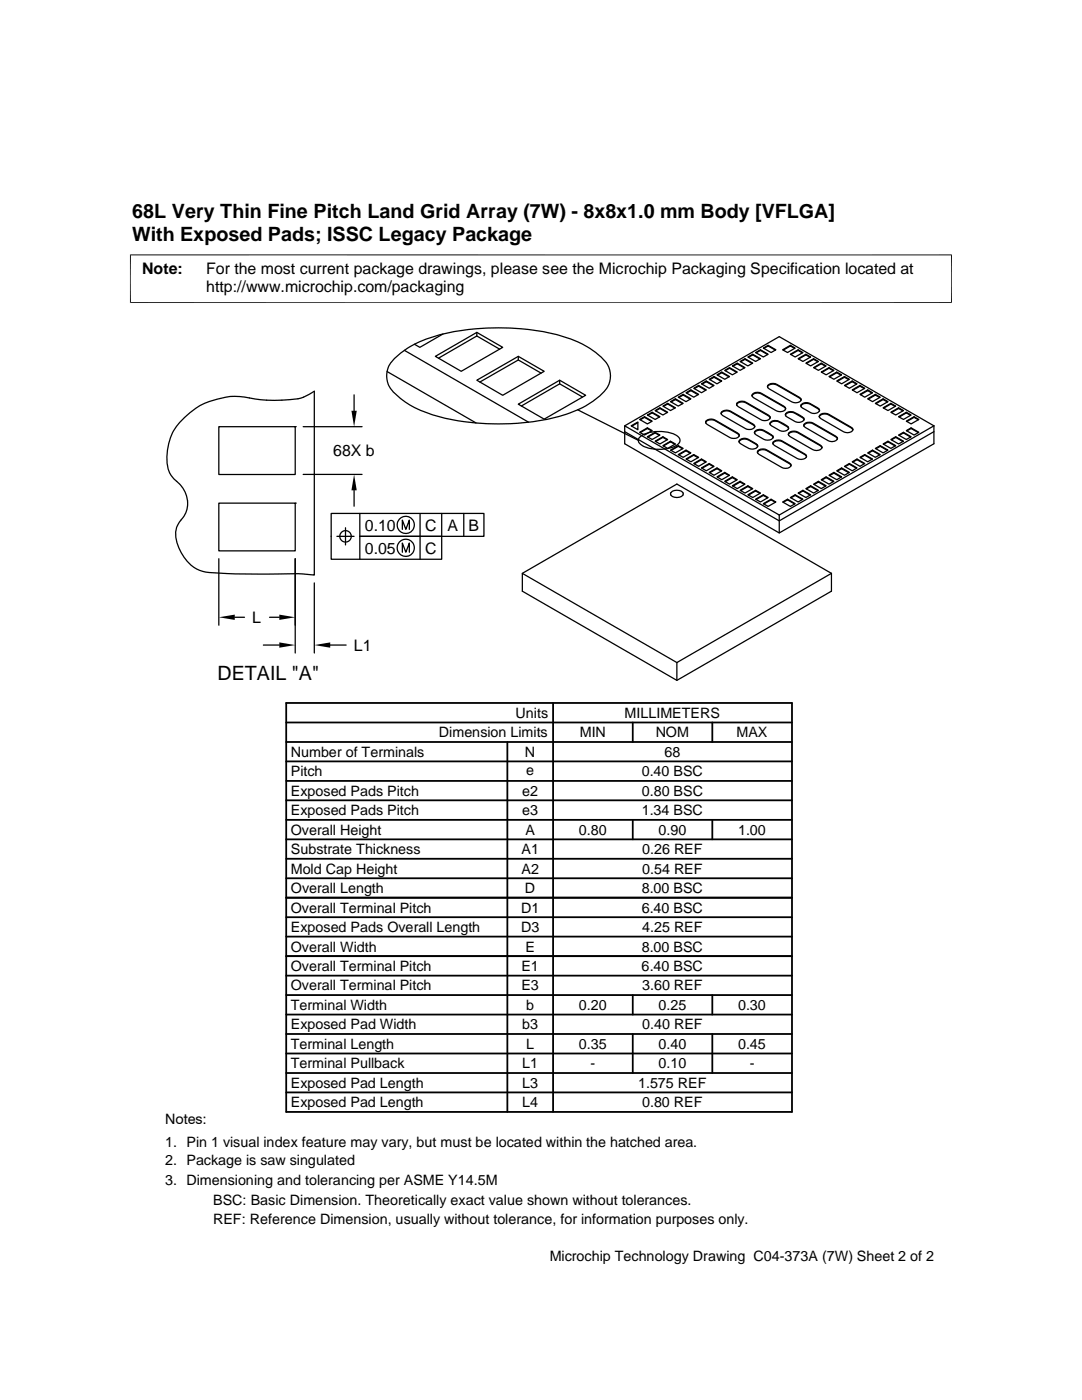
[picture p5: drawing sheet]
<svg xmlns="http://www.w3.org/2000/svg" width="216mm" height="279mm" viewBox="0 0 216 279" stroke-linecap="round" stroke-linejoin="round" font-family="sans-serif">
<g fill="none" stroke="#000" stroke-width=".25">
<path d="M70.7 78.8v3.2M77.2 74.1l17.8 10.3M78.7 71.6a21.8 21.8 0 0 1 12-5.4 46.9 46.9 0 0 1 23.6 1.6 15.2 15.2 0 0 1 6.9 5 4.8 4.8 0 0 1-1.5 6.2 22.6 22.6 0 0 1-11.4 4.8 47 47 0 0 1-23.7-1.6 15.2 15.2 0 0 1-6.8-4.9 4.6 4.6 0 0 1 .9-5.7zM80.7 69.9l24.8 14.4M86.9 71.1l8.2-4.8 5.2 3-8.3 4.8zM88.4 66.7l-4.6 2.6-1.1-.6M95.1 75.9l8.3-4.8 5.2 3-8.3 4.8zM95.1 66.3v.8M99.7 69.7l-4.6-2.6-7.6 4.4M103.4 71.1v.7M108 74.5l-4.6-2.7-7.6 4.4M111.7 75.9v.7"/>
<path d="M116.2 79.2l-4.5-2.6-7.7 4.4M134.8 79.6v.1M135.3 79.3l1-.6 1.6 .9-1 .6zM135.5 79.3l.8-.5 1.4 .9M136.3 78.7v.1M136.9 78.4l1-.6 1.5 .9-1 .6zM137 78.4l.9-.4 1.4 .8M137.9 77.8v.2M138.4 77.5l1-.6 1.5 .9-.9 .6zM138.6 77.6l.8-.5 1.4 .8M139.4 76.9v.2M140 76.6l.9-.6 1.6 .9-1 .6z"/>
<path d="M140.1 76.7l.8-.5 1.5 .8M140.9 76v.2M141.5 75.7l1-.6 1.5 .9-.9 .6zM141.6 75.8l.9-.5 1.4 .8M142.5 75.1v.2M143.1 74.8l.9-.5 1.6 .8-1 .6zM143.2 74.9l.8-.5 1.5 .8M144 74.3v.1M144.6 73.9l1-.5 1.5 .9-1 .5zM144.7 74l.9-.5 1.4 .8M145.6 73.4v.1M146.1 73l1-.5 1.6 .9-1 .5z"/>
<path d="M146.3 73.1l.8-.5 1.4 .8M147.1 72.5v.1M147.7 72.1l1-.5 1.5 .9-1 .5zM147.8 72.2l.9-.5 1.4 .8M148.7 71.6v.1M149.2 71.2l1-.5 1.5 .9-.9 .5zM149.4 71.3l.8-.5 1.4 .8M150.1 79a1.34 1.34 0 0 1 1.8-.4l4.5 2.6 .4 .4M150.1 78.7a1.42 1.42 0 0 1 1.8-.2l4.5 2.6 .4 .4a1.18 1.18 0 0 1-1.9 .5l-4.5-2.6-.3-.4zM150.2 70.7v.1M150.8 70.4l.9-.6 1.6 .9-1 .5zM150.9 70.4l.8-.5 1.5 .9"/>
<path d="M151.7 69.8v.1M152.3 69.5l1-.6 1.5 .9-.9 .6zM152.4 69.5l.9-.5 1.4 .9M153.1 77.2a1.37 1.37 0 0 1 1.9-.4l4.5 2.6 .4 .4M153.2 76.9a1.46 1.46 0 0 1 1.8-.2l4.5 2.6 .4 .5a1.18 1.18 0 0 1-1.9 .4l-4.5-2.6-.3-.3zM153.3 68.9v.1M156.2 69.8l1.5-.9 1 .6-1.6 .9zM157.7 68.9v.1M157.7 70.7l1.6-.9 .9 .6-1.5 .8zM158.6 69.5l-.9-.5-1.4 .9M159.3 69.8v.1M159.3 71.6l1.5-.9 1 .5-1.6 .9z"/>
<path d="M160.1 70.4l-.8-.5-1.5 .9M160.8 70.7v.1M160.8 72.5l1.5-.9 1 .5-1.5 .9zM161.6 71.3l-.8-.5-1.4 .8M162.3 71.6v.1M162.3 73.4l1.6-.9 .9 .5-1.5 .9zM163.2 72.2l-.9-.5-1.4 .8M163.9 72.5v.1M163.9 74.3l1.5-.9 1 .5-1.6 .9zM164.7 73.1l-.8-.5-1.4 .8M165.4 73.4v.1M165.4 75.1l1.6-.8 .9 .5-1.5 .9z"/>
<path d="M166.3 74l-.9-.5-1.4 .8M167 74.3v.1M167 76l1.5-.9 1 .6-1.6 .9zM167.8 74.9l-.8-.5-1.5 .8M168.5 75.1v.2M168.5 76.9l1.6-.9 .9 .6-1.5 .9zM169.4 75.8l-.9-.5-1.4 .8M170.1 76v.2M170.1 77.8l1.5-.9 1 .6-1.6 .9zM170.9 76.7l-.8-.5-1.5 .8M171.6 76.9v.2M171.6 78.7l1.5-.9 1 .6-1.5 .9z"/>
<path d="M172.4 77.6l-.8-.5-1.4 .8M173.1 77.8v.2M173.1 79.6l1.6-.9 .9 .6-1.5 .9zM174 78.4l-.9-.4-1.4 .8M174.7 78.7v.1M175.5 79.3l-.8-.5-1.5 .9M176.2 79.6v.1M36.8 83.3a14.6 14.6 0 0 1 12-4.1 27 27 0 0 0 11.8 .1l2.1-1.2v36.7a48.7 48.7 0 0 0-9.4-.2l-6.4-.1a25.9 25.9 0 0 1-6.5-.5 8.2 8.2 0 0 1-5.3-8.4 7.3 7.3 0 0 1 1.7-2.8 5.6 5.6 0 0 0-2.1-7.2 6 6 0 0 1-1.4-5.1 10 10 0 0 1 3.5-7.2zM43.7 85.2h15.2v9.5h-15.2zM58.9 85.2h.1M60.5 94.7h11.7M60.5 85.2h11.7"/>
<path d="M70.7 97.9v3.1M103.4 80.7l8.3-4.8 5.2 3-8.3 4.8zM115.3 81.8l12.1 6.1M124.7 86.1l30.8 17.8 30.9-17.8M125.9 85l1.4-.8v1.6zM127.3 84.3l-1.3 .8M127.6 83.7l1-.5 1.5 .9-.9 .5zM127.6 86.3l1.6-.9 .9 .5-1.5 .9zM127.7 83.8l.9-.5 1.4 .8M127.9 87a7.8 7.8 0 0 1 7-.1l.6 .4a.84 .84 0 0 1 0 1.2 6.9 6.9 0 0 1-6.1 .9 2.28 2.28 0 0 1-2-1.5v-.3zM128.6 83.2v.1M129.2 82.8l.9-.5 1.6 .9-1 .5z"/>
<path d="M129.2 87.2l1.5-.9 1 .5-1.6 .9zM129.2 85.4v.1M129.3 82.9l.8-.5 1.5 .8M130 86l-.8-.5-1.5 .8M130.1 82.3v.1M130.7 81.9l1-.5 1.5 .9-.9 .5zM130.7 88.1l1.6-.9 .9 .5-1.5 .9zM130.7 86.3v.1M130.8 82l.9-.5 1.4 .8M131.6 86.9l-.9-.5-1.4 .8M131.7 81.4v.1M132.3 81l.9-.5 1.6 .9-1 .5z"/>
<path d="M132.3 88.9l1.5-.8 1 .5-1.6 .9zM132.3 87.2v.1M132.4 81.1l.8-.5 1.5 .8M133.1 87.8l-.8-.5-1.5 .8M133.2 80.5v.1M133.8 80.2l1-.6 1.5 .9-1 .5zM133.8 89.8l1.5-.9 1 .6-1.5 .9zM133.8 88.1v.1M133.9 98.3a1.52 1.52 0 0 1 2.4 .3 1.46 1.46 0 0 1-2.5 0zM133.9 80.2l.9-.5 1.4 .9M134.7 88.7l-.9-.5-1.4 .8M135.3 90.7l1.6-.9 1 .6-1.6 .9z"/>
<path d="M135.3 88.9v.2M136.2 89.6l-.9-.5-1.4 .8M136.9 91.6l1.5-.9 1 .6-1.5 .9zM136.9 89.8v.2M137.7 90.5l-.8-.5-1.4 .8M138.4 92.5l1.6-.9 .9 .6-1.5 .9zM138.4 90.7v.1M139.3 91.4l-.9-.6-1.4 .9M140 93.4l1.5-.9 1 .6-1.6 .9zM140 91.6v.1M140.8 84.3a1.37 1.37 0 0 1 1.9-.4l4.5 2.7 .3 .4M140.8 92.2l-.8-.5-1.4 .9"/>
<path d="M140.9 84.1a1.5 1.5 0 0 1 1.8-.3l4.5 2.6 .3 .5a1.09 1.09 0 0 1-1.5 .6l-4.9-2.8-.3-.3zM141.5 94.3l1.6-.9 .9 .6-1.5 .8zM141.5 92.5v.1M142.4 93.1l-.9-.5-1.4 .9M143.1 95.2l1.5-.9 1 .5-1.6 .9zM143.1 93.4v.1M143.9 82.5a1.37 1.37 0 0 1 1.9-.3l4.5 2.6 .3 .4M143.9 94l-.8-.5-1.5 .8M144 82.3a1.55 1.55 0 0 1 1.8-.3l4.5 2.6 .2 .3 .1 .3a1.36 1.36 0 0 1-1.9 .3l-4.5-2.6-.3-.3zM144.6 96.1l1.5-.9 1 .5-1.5 .9zM144.6 94.3v.1M145.5 94.9l-.9-.5-1.4 .9"/>
<path d="M146.1 96.9l1.6-.8 1 .5-1.6 .9zM146.1 95.2v.1M147 80.8a1.34 1.34 0 0 1 1.8-.4l4.6 2.6 .3 .4M147 95.8l-.9-.5-1.4 .8M147 80.5a1.42 1.42 0 0 1 1.8-.2l4.6 2.6 .3 .4a1.18 1.18 0 0 1-1.9 .5l-4.5-2.6-.3-.4zM147.5 88.2a1.37 1.37 0 0 1 1.8-.4l1.6 .9 .3 .4M147.5 87.9a1.69 1.69 0 0 1 2.4 .1l1 .6 .3 .3v.2a1.63 1.63 0 0 1-2.4 .1l-1.3-.9zM147.7 97.9l1.5-1 1 .6-1.5 .9zM147.7 96.1v.1M148.5 96.7l-.8-.5-1.4 .8M149.2 98.7l1.6-.8 .9 .5-1.5 .9zM149.2 96.9v.2"/>
<path d="M150.1 97.6l-.9-.5-1.4 .8M150.6 86.4a1.34 1.34 0 0 1 1.8-.4l1.5 .9 .4 .4M150.6 86.1a2.11 2.11 0 0 1 2.9 .4l.7 .5 .1 .2a1.09 1.09 0 0 1-1.6 .6l-1.8-1-.3-.4zM150.8 99.6l1.5-.9 1 .6-1.6 .9zM150.8 97.9v.1M151.2 90.3a1.34 1.34 0 0 1 1.8-.4l4.5 2.6 .3 .4M151.2 90a1.42 1.42 0 0 1 1.8-.2l4.5 2.6 .3 .4a1.18 1.18 0 0 1-1.8 .5l-4.6-2.6-.2-.4zM151.6 98.5l-.8-.5-1.4 .8M152.3 98.7v.2M153.2 99.4l-.9-.5-1.4 .8M153.6 84.6a1.32 1.32 0 0 1 1.9-.4l1.5 .9 .4 .4M153.7 84.3a2.12 2.12 0 0 1 2.8 .4l.8 .5v.4a1.6 1.6 0 0 1-2.4 0l-1.2-.8z"/>
<path d="M153.9 99.6v.2M154.2 88.5a1.37 1.37 0 0 1 1.9-.4l4.5 2.6 .3 .4M154.3 88.2a1.46 1.46 0 0 1 1.8-.2l4.5 2.6 .3 .2v.4a1.42 1.42 0 0 1-1.8 .3l-4.6-2.6-.3-.3zM156.7 82.8a1.35 1.35 0 0 1 1.9-.3l1.5 .9 .3 .3M156.8 82.6a2.14 2.14 0 0 1 2.8 .3l.8 .5v.4a1.6 1.6 0 0 1-2.4 0l-1.2-.8zM157.1 99.6v.2M157.3 86.7a1.37 1.37 0 0 1 1.9-.3l4.5 2.6 .3 .3M157.4 86.4a1.5 1.5 0 0 1 1.8-.2l4.5 2.6 .3 .4v.2a1.42 1.42 0 0 1-1.8 .3l-4.6-2.6-.3-.3zM157.7 99.3l1-.6 1.5 .9-.9 .6zM157.8 99.4l.9-.5 1.4 .8M158.7 98.7v.2M159.3 98.4l.9-.5 1.6 .8-1 .6z"/>
<path d="M159.4 98.5l.8-.5 1.4 .8M159.8 81a1.37 1.37 0 0 1 1.9-.3l1.5 .9 .3 .3M159.9 80.8a1.68 1.68 0 0 1 2.3 0l1 .6 .3 .4v.2a1.59 1.59 0 0 1-2.4 0l-1.2-.8zM160.2 97.9v.1M160.4 85a1.29 1.29 0 0 1 1.8-.4l4.6 2.6 .3 .4M160.5 84.7a1.45 1.45 0 0 1 1.7-.3l4.6 2.7 .3 .3v.2a1.39 1.39 0 0 1-1.9 .3l-4.5-2.6-.3-.3zM160.8 97.5l1-.6 1.5 1-1 .5zM160.9 97.6l.9-.5 1.4 .8M161.8 96.9v.2M162.3 96.6l1-.5 1.5 .8-.9 .6zM162.5 96.7l.8-.5 1.4 .8M163.3 96.1v.1"/>
<path d="M163.5 83.2a1.35 1.35 0 0 1 1.8-.4l4.6 2.6 .3 .4M163.6 82.9a1.45 1.45 0 0 1 1.7-.2l4.6 2.6 .3 .4a1.18 1.18 0 0 1-1.9 .5l-4.5-2.7-.3-.3zM163.9 95.7l.9-.5 1.6 .9-1 .5zM164 95.8l.8-.5 1.5 .8M164.8 95.2v.1M165.4 94.8l1-.5 1.5 .9-.9 .5zM165.5 94.9l.9-.5 1.4 .9M166.4 94.3v.1M167 94l.9-.6 1.6 .9-1 .5zM167.1 94l.8-.5 1.5 .8M167.9 93.4v.1M168.5 93.1l1-.6 1.5 .9-.9 .6z"/>
<path d="M168.6 93.1l.9-.5 1.4 .9M169.5 92.5v.1M170.1 92.2l.9-.6 1.6 .9-1 .6zM170.2 92.2l.8-.5 1.4 .9M171 91.6v.1M171.6 91.3l1-.6 1.5 .9-1 .6zM171.7 91.4l.9-.6 1.4 .9M172.6 90.7v.1M173.1 90.4l1-.6 1.5 .9-.9 .6zM173.2 90.5l.9-.5 1.4 .8M174.1 89.8v.2M174.7 89.5l.9-.6 1.6 .9-1 .6z"/>
<path d="M174.7 80.5l1.5-.9 1 .6-1.6 .8zM174.8 89.6l.8-.5 1.5 .8M175.6 88.9v.2M176.2 88.6l1-.5 1.5 .8-.9 .6zM176.2 81.4l1.6-.9 .9 .5-1.5 .9zM176.3 88.7l.9-.5 1.4 .8M177.1 80.2l-.9-.5-1.4 .9M177.2 88.1v.1M177.8 87.7l.9-.5 1.6 .9-1 .5zM177.8 82.3l1.5-.9 1 .5-1.6 .9zM177.8 80.5v.1M177.9 87.8l.8-.5 1.4 .8"/>
<path d="M178.6 81.1l-.8-.5-1.5 .8M178.7 87.2v.1M179.3 83.2l1.5-.9 1 .5-1.5 .9zM179.3 86.8l1-.5 1.5 .9-1 .5zM179.3 81.4v.1M179.4 86.9l.9-.5 1.4 .8M180.1 82l-.8-.5-1.4 .8M180.3 86.3v.1M180.8 84.1l1.6-.9 .9 .5-1.5 .9zM180.8 85.9l1-.5 1.5 .9-.9 .5zM180.8 82.3v.1M181 86l.8-.5 1.4 .8"/>
<path d="M181.7 82.9l-.9-.5-1.4 .8M181.8 85.4v.1M182.4 83.2v.1M183.2 83.8l-.8-.5-1.4 .8M186.4 85l-30.9-17.8-30.8 17.8M186.4 85v3.6l-30.9 17.8-30.8-17.8v-3.6l30.8 17.8M186.4 85l-30.9 17.8M43.7 100.4h15.2v9.5h-15.2zM43.7 111.5v13.3M58.9 100.4h.1M58.9 111.5v18.8M62.7 116.3v14"/>
<path d="M67.2 107h3.5M68.9 105.3v3.5M71.8 102.5v4.5h16.3v4.6h-22v-9.1h30.5v4.5h-24.8v4.6M80.3 105.6v-1.8l.7 1.8 .7-1.8v1.8M80.3 110.2v-1.8l.7 1.8 .7-1.8v1.8M83.8 102.5v9.1M88.1 102.5v4.5M92.5 102.5v4.5M104.2 114.4l30.9-17.8 30.8 17.8M152.3 100.5l1.6-.9 .9 .6-1.5 .9zM154.7 100.2l-.8-.4-1.5 .8M155.5 102.8v3.6"/>
<path d="M156.2 100.2l.9-.6 1.6 .9-1 .6zM156.3 100.2l.8-.4 1.5 .8M165.9 114.4v3.6l-30.8 17.8-30.9-17.8v-3.6l30.9 17.8M165.9 114.4l-30.8 17.8M46.8 123.2h2M52.6 128.7h3.1M53.8 123.2h1.9M65.9 128.7h3.2M135.1 132.2v3.6"/>
<circle cx="68.9" cy="107" r="1.14"/>
<circle cx="81" cy="109.3" r="1.71"/>
<circle cx="81" cy="104.8" r="1.71"/>
</g>
<path d="M26 50.8v9.7M189.9 50.8v9.7M189.9 50.9h-164M25.9 60.4h164" fill="none" stroke="#000" stroke-width=".2"/>
<path d="M70.7 94.7l.5 3.2h-1.1zM70.1 82h1.1l-.5 3.2zM43.7 123.2l3.1-.5v1zM55.7 122.7l3.2 .5-3.2 .5zM55.7 128.2l3.2 .5-3.2 .6zM62.7 128.7l3.2-.5v1.1z" fill="#000"/>
<g fill="none" stroke="#000" stroke-width=".36">
<path d="M57.1 155.9h100.9M57.1 152h100.9M57.1 148.1h100.9M57.1 144.2h100.9M57.1 140.3h100.9v81.6h-100.9zM57.1 159.7h100.9M101.2 148.1v73.8M110.4 140.3v81.6M126.3 144.2v3.9M142.1 144.2v3.9M57.1 167.5h100.9M57.1 175.3h100.9"/>
<path d="M57.1 171.4h100.9M57.1 179.2h100.9M57.1 163.6h100.9M126.3 163.6v3.9M142.1 163.6v3.9M57.1 194.7h100.9M57.1 186.9h100.9M57.1 183h100.9M57.1 190.8h100.9M57.1 198.6h100.9M126.3 198.6v3.9M142.1 198.6v3.9"/>
<path d="M57.1 206.4h100.9M57.1 218h100.9M57.1 210.2h100.9M57.1 214.1h100.9M57.1 202.5h100.9M126.3 206.4v7.7M142.1 206.4v7.7"/>
</g>
<g font-size="3.9">
<text x="26.4" y="43.5">68L Very Thin Fine Pitch Land Grid Array (7W) - 8x8x1.0 mm Body [VFLGA]</text>
<text x="26.4" y="48">With Exposed Pads; ISSC Legacy Package</text>
<text x="43.4" y="135.7">DETAIL &quot;A&quot;</text>
</g>
<g font-size="3.2">
<text x="28.4" y="54.6">Note:</text>
<text x="41.1" y="54.6">For the most current package drawings, please see the Microchip Packaging Specification located at</text>
<text x="41.1" y="58.3">http://www.microchip.com/packaging</text>
<text x="66.5" y="91">68X b</text>
<text x="72.8" y="105.9">0.10</text>
<text x="84.8" y="105.9">C</text>
<text x="89.3" y="105.9">A</text>
<text x="93.5" y="105.9">B</text>
<text x="72.8" y="110.5">0.05</text>
<text x="84.8" y="110.5">C</text>
<text x="50.3" y="124.3">L</text>
<text x="70.6" y="129.9">L1</text>
</g>
<g font-size="2.9">
<text x="102.9" y="143.3">Units</text>
<text x="124.6" y="143.3">MILLIMETERS</text>
<text x="87.6" y="147.2">Dimension Limits</text>
<text x="115.7" y="147.2">MIN</text>
<text x="130.8" y="147.2">NOM</text>
<text x="147" y="147.2">MAX</text>
<text x="58" y="151">Number of Terminals</text>
<text x="58" y="154.9">Pitch</text>
<text x="104.8" y="151">N</text>
<text x="105" y="154.6">e</text>
<text x="128" y="154.9">0.40 BSC</text>
<text x="132.6" y="151">68</text>
<text x="58" y="158.8">Exposed Pads Pitch</text>
<text x="104.2" y="158.8">e2</text>
<text x="128.1" y="158.8">0.80 BSC</text>
<text x="58" y="166.6">Overall Height</text>
<text x="58" y="162.7">Exposed Pads Pitch</text>
<text x="104.2" y="162.7">e3</text>
<text x="104.8" y="166.6">A</text>
<text x="115.5" y="166.6">0.80</text>
<text x="128" y="162.7">1.34 BSC</text>
<text x="131.4" y="166.6">0.90</text>
<text x="147.3" y="166.6">1.00</text>
<text x="58" y="170.5">Substrate Thickness</text>
<text x="104.1" y="170.5">A1</text>
<text x="128.1" y="170.5">0.26 REF</text>
<text x="58" y="178.2">Overall Length</text>
<text x="58" y="174.4">Mold Cap Height</text>
<text x="104.1" y="174.4">A2</text>
<text x="104.8" y="178.2">D</text>
<text x="128" y="178.2">8.00 BSC</text>
<text x="128.1" y="174.4">0.54 REF</text>
<text x="58" y="182.1">Overall Terminal Pitch</text>
<text x="104" y="182.1">D1</text>
<text x="128" y="182.1">6.40 BSC</text>
<text x="58" y="186">Exposed Pads Overall Length</text>
<text x="58" y="189.9">Overall Width</text>
<text x="104" y="186">D3</text>
<text x="104.8" y="189.9">E</text>
<text x="128" y="189.9">8.00 BSC</text>
<text x="128.1" y="186">4.25 REF</text>
<text x="58" y="193.8">Overall Terminal Pitch</text>
<text x="58" y="197.7">Overall Terminal Pitch</text>
<text x="104" y="193.8">E1</text>
<text x="104" y="197.7">E3</text>
<text x="128" y="193.8">6.40 BSC</text>
<text x="128.1" y="197.7">3.60 REF</text>
<text x="58" y="201.6">Terminal Width</text>
<text x="105" y="201.5">b</text>
<text x="115.5" y="201.6">0.20</text>
<text x="131.4" y="201.6">0.25</text>
<text x="147.3" y="201.6">0.30</text>
<text x="58" y="205.4">Exposed Pad Width</text>
<text x="58" y="209.3">Terminal Length</text>
<text x="104.2" y="205.4">b3</text>
<text x="105" y="209.3">L</text>
<text x="115.5" y="209.3">0.35</text>
<text x="128.1" y="205.4">0.40 REF</text>
<text x="131.4" y="209.3">0.40</text>
<text x="147.3" y="209.3">0.45</text>
<text x="58" y="213.2">Terminal Pullback</text>
<text x="104.2" y="213.2">L1</text>
<text x="117.8" y="213.2">-</text>
<text x="131.4" y="213.2">0.10</text>
<text x="149.6" y="213.2">-</text>
<text x="58" y="217.1">Exposed Pad Length</text>
<text x="58" y="221">Exposed Pad Length</text>
<text x="104.2" y="221">L4</text>
<text x="104.2" y="217.1">L3</text>
<text x="127.3" y="217.1">1.575 REF</text>
<text x="128.1" y="221">0.80 REF</text>
<text x="32.9" y="224.3">Notes:</text>
<text x="32.9" y="228.9">1. Pin 1 visual index feature may vary, but must be located within the hatched area.</text>
<text x="32.9" y="232.6">2. Package is saw singulated</text>
<text x="32.9" y="236.5">3. Dimensioning and tolerancing per ASME Y14.5M</text>
<text x="42.5" y="244.3">REF: Reference Dimension, usually without tolerance, for information purposes only.</text>
<text x="42.5" y="240.6">BSC: Basic Dimension. Theoretically exact value shown without tolerances.</text>
<text x="109.7" y="251.7">Microchip Technology Drawing C04-373A (7W) Sheet 2 of 2</text>
</g>
</svg>
